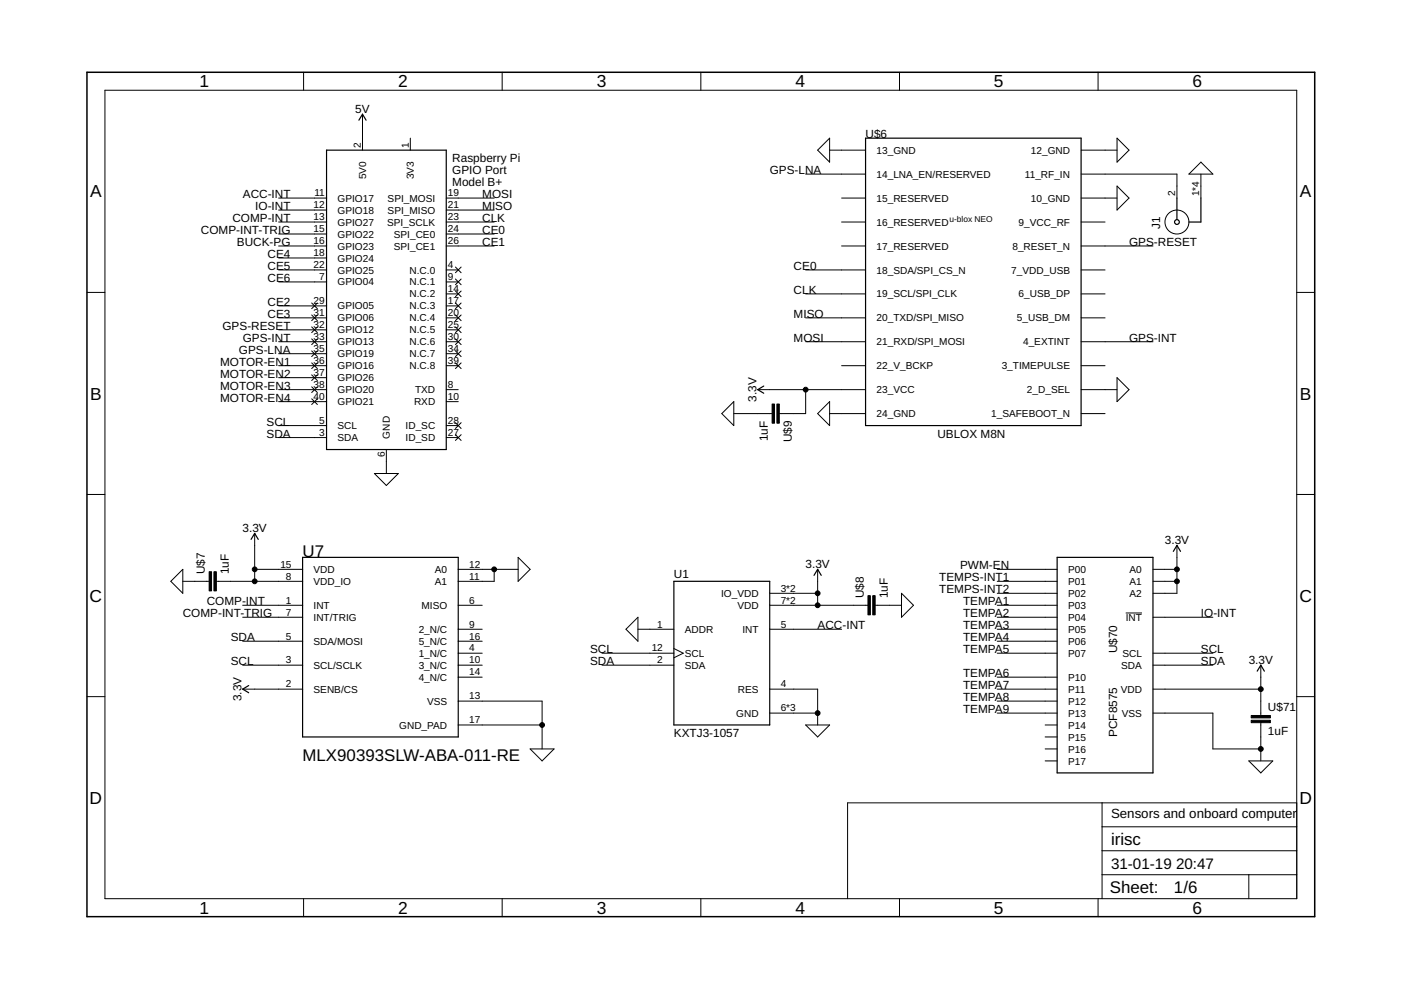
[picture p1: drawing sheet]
<svg xmlns="http://www.w3.org/2000/svg" width="297mm" height="210mm" viewBox="0 0 297 210" stroke-linecap="round" stroke-linejoin="round" font-family="sans-serif">
<g fill="none" stroke="#000" stroke-width=".21">
<path d="M22.2 19.1h252.7v171.4h-252.7zM64.4 15.3v3.8M106.5 15.3v3.8M148.6 15.3v3.8M190.7 15.3v3.8M232.8 15.3v3.8M76.9 24.2v7.6M87 29.3v2.5M170.8 36.9h12.7M175.9 31.8h7.6M175.9 29.3v5.1l-2.5-2.6zM229.2 31.8h7.6"/>
<path d="M229.2 36.9h20.3v5.1M236.8 29.3l2.6 2.5-2.6 2.6zM236.8 39.5l2.6 2.5-2.6 2.5zM254.6 34.4l2.6 2.5h-5.1zM254.6 36.9v5.1M59.1 42h10.1M59.1 44.5h10.1M59.1 47.1h10.1M59.1 49.6h10.1M59.1 52.2h10.1M59.1 54.7h10.1M59.1 57.2h10.1"/>
<path d="M59.1 59.8h10.1M94.6 42h10.2M94.6 44.5h10.2M94.6 47.1h10.2M94.6 49.6h10.2M94.6 52.2h10.2M94.6 57.2h2.6M94.6 59.8h2.6M96.6 56.6l1.2 1.2M96.6 59.2l1.2 1.2M97.8 56.6l-1.2 1.2M97.8 59.2l-1.2 1.2"/>
<path d="M170.8 57.2h12.7M178.4 42h5.1M178.4 47.1h5.1M178.4 52.2h5.1M229.2 42h7.6M229.2 47.1h5.1M229.2 52.2h15.3M229.2 57.2h5.1M18.4 62h3.8M59.1 64.9h10.1M59.1 67.4h10.1M59.1 69.9h10.1"/>
<path d="M59.1 72.5h10.1M59.1 75h10.1M59.1 77.5h10.1M66.1 64.2l1.2 1.2M66.1 66.8l1.2 1.2M66.1 69.3l1.2 1.2M66.1 71.9l1.2 1.2M66.1 74.4l1.2 1.2M66.1 76.9l1.2 1.2M66.1 79.5l1.2 1.2M67.3 64.2l-1.2 1.2M67.3 66.8l-1.2 1.2"/>
<path d="M67.3 69.3l-1.2 1.2M67.3 71.9l-1.2 1.2M67.3 74.4l-1.2 1.2M67.3 76.9l-1.2 1.2M67.3 79.5l-1.2 1.2M94.6 62.3h2.6M94.6 64.9h2.6M94.6 67.4h2.6M94.6 69.9h2.6M94.6 72.5h2.6M94.6 75h2.6M94.6 77.5h2.6"/>
<path d="M96.6 61.7l1.2 1.2M96.6 64.2l1.2 1.2M96.6 66.8l1.2 1.2M96.6 69.3l1.2 1.2M96.6 71.9l1.2 1.2M96.6 74.4l1.2 1.2M96.6 76.9l1.2 1.2M97.8 61.7l-1.2 1.2M97.8 64.2l-1.2 1.2M97.8 66.8l-1.2 1.2M97.8 69.3l-1.2 1.2M97.8 71.9l-1.2 1.2"/>
<path d="M97.8 74.4l-1.2 1.2M97.8 76.9l-1.2 1.2M170.8 62.3h12.7M170.8 67.4h12.7M170.8 72.5h12.7M178.4 77.5h5.1M229.2 62.3h5.1M229.2 67.4h5.1M229.2 72.5h15.3M229.2 77.5h5.1M274.9 62h3.8M59.1 92.8h10.1"/>
<path d="M59.1 90.2h10.1M59.1 82.6h10.1M59.1 85.2h10.1M59.1 80.1h10.1M66.1 82l1.2 1.2M66.1 84.6l1.2 1.2M67.3 82l-1.2 1.2M67.3 84.6l-1.2 1.2M81.9 95.3v5.1M94.6 92.8h2.6M94.6 90.2h2.6M94.6 82.6h2.6"/>
<path d="M94.6 85.2h2.6M96.6 89.6l1.2 1.2M96.6 92.2l1.2 1.2M97.8 89.6l-1.2 1.2M97.8 92.2l-1.2 1.2M155.6 87.7h8.1M155.6 85.2v5l-2.6-2.5zM160.7 82.6h22.8M170.8 82.6v5.1h-5.6M175.9 87.7h7.6M175.9 85.2v5l-2.5-2.5zM229.2 82.6h7.6"/>
<path d="M229.2 87.7h5.1M236.8 80.1l2.6 2.5-2.6 2.6zM18.4 104.8h3.8M54 113.1v10.2M79.4 100.4h5.1l-2.6 2.5zM109.9 118.2l2.5 2.5-2.5 2.6zM249.5 115.6v10.2h-5M274.9 104.8h3.8M36.2 123.3l2.6-2.6v5.1zM38.8 123.3h5.5M45.9 123.3h18.3M51.5 128.3l12.7 .1"/>
<path d="M51.5 130.9h12.7M51.5 136h12.7M54 120.7h10.2M97.2 133.4h5M97.2 138.5h5M97.2 133.4h.1M97.2 136h.1M97.2 138.5h.1M97.2 136h5M102.2 128.3l-5 .1M104.8 120.7v2.6h-7.6M109.9 120.7h-12.7"/>
<path d="M127.6 138.5h15.3M135.3 133.4h7.6M135.3 130.9v5.1l-2.6-2.6zM142.9 137.5l2 1-2 1M163.2 133.4h15.2M163.2 125.8h10.2M163.2 128.3h20.8M173.4 120.7v7.6M185.5 128.3h5.6M191.1 125.8l2.6 2.5-2.6 2.6zM211.4 133.4h12.7M211.4 125.8h12.7"/>
<path d="M211.4 128.3h12.7M211.4 138.5h12.7M211.4 120.7h12.7M211.4 123.3h12.7M211.4 130.9h12.7M211.4 136h12.7M238.7 130h3.4M244.5 138.5h12.7M244.5 120.7h5M244.5 123.3h5M244.5 130.9h12.7M18.4 147.7h3.8"/>
<path d="M51.5 141l12.7 .1M51.5 146.1h12.7M97.2 141h5M97.2 141v.1M97.2 143.6h.1M97.2 148.7h.1M97.2 153.7h.1M97.2 143.6h5M97.2 148.7h17.7v10.1M97.2 153.7h17.7M112.4 158.8h5.1l-2.6 2.5zM127.6 141h15.3"/>
<path d="M163.2 146.1h10.2v7.6M163.2 151.2h10.2M170.8 153.7h5.1l-2.5 2.6zM211.4 146.1h12.7M211.4 151.2h12.7M211.4 143.6h12.7M211.4 148.7h12.7M221.6 153.7h2.5M221.6 158.8h2.5M221.6 156.3h2.5M244.5 141h12.7M244.5 146.1h22.8"/>
<path d="M244.5 151.2h12.7v7.6h10.1M267.3 141v10.7M267.3 153.2v8.1M274.9 147.7h3.8M221.6 161.3h2.5M233.7 170.2v20.3M233.7 175.3h41.2M264.8 161.3h5.1l-2.6 2.6zM274.9 170.2h-95.2v20.3M64.4 190.5v3.9M106.5 190.5v3.9M148.6 190.5v3.9"/>
<path d="M190.7 190.5v3.9M232.8 190.5v3.9M233.7 185.5h41.2M233.7 180.4h41.2M264.8 185.5v5"/>
<circle cx="249.5" cy="47.1" r="2.54"/>
</g>
<path d="M18.4 15.3h260.3v179.1h-260.3z" fill="none" stroke="#000" stroke-width=".32"/>
<g fill="none" stroke="#000" stroke-width=".25">
<path d="M69.2 31.8h25.4v63.5h-25.4zM76.1 25.5l.8-1.3 .7 1.3M183.5 29.3h45.7v60.9h-45.7zM249.5 42v4.5M254.6 42v5.1h-2.5M161.9 81.9l-1.2 .7 1.2 .8M53.2 114.4l.8-1.3 .8 1.3M64.2 118.2h33v38.1h-33zM224.1 118.2h20.4v45.7h-20.4zM248.8 116.9l.7-1.3 .8 1.3M142.9 123.3h20.3v30.4h-20.3zM172.6 122l.8-1.3 .7 1.3"/>
<path d="M52.7 145.4l-1.2 .7 1.2 .8M266.6 142.3l.7-1.3 .8 1.3"/>
<circle cx="249.5" cy="47.1" r=".51"/>
</g>
<path d="M163.7 85.7h.5v4h-.5zM164.7 85.7h.5v4h-.5zM44.3 121.2h.6v4.1h-.6zM45.4 121.2h.5v4.1h-.5zM184 126.3h.5v4.1h-.5zM185 126.3h.5v4.1h-.5zM265.3 152.7h4v.5h-4zM265.3 151.7h4v.5h-4z" fill="#000" stroke="#000" stroke-width=".21"/>
<g fill="#000" stroke="#000" stroke-width=".21">
<circle cx="170.8" cy="82.6" r=".51"/>
<circle cx="54" cy="123.3" r=".51"/>
<circle cx="54" cy="120.7" r=".51"/>
<circle cx="104.8" cy="120.7" r=".51"/>
<circle cx="173.4" cy="125.8" r=".51"/>
<circle cx="173.4" cy="128.3" r=".51"/>
<circle cx="249.5" cy="120.7" r=".51"/>
<circle cx="249.5" cy="123.3" r=".51"/>
<circle cx="114.9" cy="153.7" r=".51"/>
<circle cx="173.4" cy="151.2" r=".51"/>
<circle cx="267.3" cy="158.8" r=".51"/>
<circle cx="267.3" cy="146.1" r=".51"/>
</g>
<g font-size="3.7">
<text x="42.3" y="18.5">1</text>
<text x="84.4" y="18.5">2</text>
<text x="126.5" y="18.5">3</text>
<text x="168.6" y="18.5">4</text>
<text x="210.7" y="18.5">5</text>
<text x="252.9" y="18.5">6</text>
<text x="19.1" y="41.9">A</text>
<text x="275.6" y="41.9">A</text>
<text x="19.1" y="84.7">B</text>
<text x="275.6" y="84.7">B</text>
<text x="19" y="127.6">C</text>
<text x="275.5" y="127.6">C</text>
<text x="19" y="170.4">D</text>
<text x="275.5" y="170.4">D</text>
<text x="42.3" y="193.7">1</text>
<text x="84.4" y="193.7">2</text>
<text x="126.5" y="193.7">3</text>
<text x="168.6" y="193.7">4</text>
<text x="210.7" y="193.7">5</text>
<text x="252.9" y="193.7">6</text>
</g>
<g font-size="3.6">
<text x="64.1" y="118.2">U7</text>
<text x="64.1" y="161.3">MLX90393SLW-ABA-011-RE</text>
<text x="235.6" y="179.1">irisc</text>
<text x="235.3" y="189.4">Sheet:</text>
<text x="248.9" y="189.3">1/6</text>
</g>
<g font-size="3.2">
<text x="235.6" y="184.2">31-01-19</text>
<text x="249.3" y="184.2">20:47</text>
</g>
<text font-size="2.8" x="235.6" y="173.5">Sensors and onboard computer</text>
<g font-size="2.5">
<text x="75.3" y="24">5V</text>
<text x="183.5" y="29.3">U$6</text>
<text x="95.9" y="34.4">Raspberry Pi</text>
<text x="51.5" y="42">ACC-INT</text>
<text x="95.9" y="36.9">GPIO Port</text>
<text x="95.9" y="39.5">Model B+</text>
<text x="102.2" y="42">MOSI</text>
<text x="163.2" y="36.9">GPS-LNA</text>
<text x="49.3" y="47.1">COMP-INT</text>
<text x="54.1" y="44.5">IO-INT</text>
<text x="102.2" y="47.1">CLK</text>
<text x="102.2" y="44.5">MISO</text>
<text x="42.6" y="49.6">COMP-INT-TRIG</text>
<text x="50.2" y="52.1">BUCK-PG</text>
<text x="102.2" y="49.6">CE0</text>
<text x="102.2" y="52.1">CE1</text>
<text x="239.4" y="52.1">GPS-RESET</text>
<text x="246" y="48.5" transform="rotate(-90 246 48.5)">J1</text>
<text x="56.7" y="59.8">CE6</text>
<text x="56.7" y="57.2">CE5</text>
<text x="56.7" y="54.7">CE4</text>
<text x="168.3" y="57.2">CE0</text>
<text x="56.7" y="64.8">CE2</text>
<text x="168.3" y="62.3">CLK</text>
<text x="47.2" y="69.9">GPS-RESET</text>
<text x="56.7" y="67.4">CE3</text>
<text x="168.3" y="67.4">MISO</text>
<text x="46.7" y="77.5">MOTOR-EN1</text>
<text x="50.6" y="75">GPS-LNA</text>
<text x="51.5" y="72.5">GPS-INT</text>
<text x="168.3" y="72.5">MOSI</text>
<text x="239.4" y="72.5">GPS-INT</text>
<text x="46.7" y="80.1">MOTOR-EN2</text>
<text x="46.7" y="82.6">MOTOR-EN3</text>
<text x="46.7" y="85.2">MOTOR-EN4</text>
<text x="160.4" y="85.2" transform="rotate(-90 160.4 85.2)">3.3V</text>
<text x="56.5" y="90.2">SCL</text>
<text x="56.5" y="92.8">SDA</text>
<text x="162.8" y="93.5" transform="rotate(-90 162.8 93.5)">1uF</text>
<text x="167.9" y="93.8" transform="rotate(-90 167.9 93.8)">U$9</text>
<text x="198.7" y="92.8">UBLOX M8N</text>
<text x="51.4" y="112.8">3.3V</text>
<text x="247" y="115.4">3.3V</text>
<text x="43.5" y="121.7" transform="rotate(-90 43.5 121.7)">U$7</text>
<text x="48.5" y="121.7" transform="rotate(-90 48.5 121.7)">1uF</text>
<text x="142.9" y="122.6">U1</text>
<text x="170.8" y="120.5">3.3V</text>
<text x="199.1" y="123.3">TEMPS-INT1</text>
<text x="199.1" y="125.8">TEMPS-INT2</text>
<text x="203.6" y="120.7">PWM-EN</text>
<text x="38.8" y="130.9">COMP-INT-TRIG</text>
<text x="43.8" y="128.3">COMP-INT</text>
<text x="183.1" y="126.8" transform="rotate(-90 183.1 126.8)">U$8</text>
<text x="188.2" y="126.8" transform="rotate(-90 188.2 126.8)">1uF</text>
<text x="204.2" y="128.3">TEMPA1</text>
<text x="204.2" y="130.9">TEMPA2</text>
<text x="254.6" y="130.9">IO-INT</text>
<text x="48.9" y="135.9">SDA</text>
<text x="173.3" y="133.4">ACC-INT</text>
<text x="204.2" y="133.4">TEMPA3</text>
<text x="204.2" y="135.9">TEMPA4</text>
<text x="48.9" y="141">SCL</text>
<text x="125.1" y="138.5">SCL</text>
<text x="125.1" y="141">SDA</text>
<text x="204.2" y="138.5">TEMPA5</text>
<text x="204.2" y="143.6">TEMPA6</text>
<text x="236.8" y="138.5" transform="rotate(-90 236.8 138.5)">U$70</text>
<text x="254.6" y="138.5">SCL</text>
<text x="254.6" y="141">SDA</text>
<text x="264.8" y="140.8">3.3V</text>
<text x="51.2" y="148.7" transform="rotate(-90 51.2 148.7)">3.3V</text>
<text x="204.2" y="146.1">TEMPA7</text>
<text x="204.2" y="148.6">TEMPA8</text>
<text x="204.2" y="151.2">TEMPA9</text>
<text x="268.8" y="155.9">1uF</text>
<text x="268.8" y="150.8">U$71</text>
<text x="142.9" y="156.3">KXTJ3-1057</text>
<text x="236.8" y="156.3" transform="rotate(-90 236.8 156.3)">PCF8575</text>
</g>
<g font-size="2.1">
<text x="76.5" y="31.5" transform="rotate(-90 76.5 31.5)">2</text>
<text x="86.6" y="31.5" transform="rotate(-90 86.6 31.5)">1</text>
<text x="185.8" y="32.6">13_GND</text>
<text x="218.6" y="32.6">12_GND</text>
<text x="66.6" y="41.6">11</text>
<text x="77.6" y="38" transform="rotate(-90 77.6 38)">5V0</text>
<text x="87.8" y="38" transform="rotate(-90 87.8 38)">3V3</text>
<text x="95" y="41.6">19</text>
<text x="185.8" y="37.7">14_LNA_EN/RESERVED</text>
<text x="217.3" y="37.7">11_RF_IN</text>
<text x="249.2" y="41.6" transform="rotate(-90 249.2 41.6)">2</text>
<text x="254.3" y="41.6" transform="rotate(-90 254.3 41.6)">1*4</text>
<text x="66.5" y="44.2">12</text>
<text x="66.5" y="46.7">13</text>
<text x="71.6" y="42.8">GPIO17</text>
<text x="71.6" y="45.3">GPIO18</text>
<text x="71.6" y="47.8">GPIO27</text>
<text x="82.1" y="47.8">SPI_SCLK</text>
<text x="82.2" y="42.8">SPI_MOSI</text>
<text x="82.2" y="45.3">SPI_MISO</text>
<text x="95" y="44.2">21</text>
<text x="95" y="46.7">23</text>
<text x="185.8" y="42.8">15_RESERVED</text>
<text x="185.8" y="47.8">16_RESERVED</text>
<text x="216" y="47.8">9_VCC_RF</text>
<text x="218.6" y="42.8">10_GND</text>
<text x="66.5" y="49.3">15</text>
<text x="66.5" y="51.8">16</text>
<text x="71.6" y="50.4">GPIO22</text>
<text x="71.6" y="52.9">GPIO23</text>
<text x="83.5" y="50.4">SPI_CE0</text>
<text x="83.5" y="52.9">SPI_CE1</text>
<text x="95" y="49.3">24</text>
<text x="95" y="51.8">26</text>
<text x="185.8" y="52.9">17_RESERVED</text>
<text x="214.6" y="52.9">8_RESET_N</text>
<text x="66.5" y="54.3">18</text>
<text x="66.5" y="56.9">22</text>
<text x="67.7" y="59.4">7</text>
<text x="71.6" y="55.4">GPIO24</text>
<text x="71.6" y="58">GPIO25</text>
<text x="86.8" y="58">N.C.0</text>
<text x="95" y="56.9">4</text>
<text x="95" y="59.4">9</text>
<text x="185.8" y="58">18_SDA/SPI_CS_N</text>
<text x="214.4" y="58">7_VDD_USB</text>
<text x="66.5" y="64.5">29</text>
<text x="71.6" y="60.5">GPIO04</text>
<text x="71.6" y="65.6">GPIO05</text>
<text x="86.8" y="60.5">N.C.1</text>
<text x="86.8" y="63.1">N.C.2</text>
<text x="86.8" y="65.6">N.C.3</text>
<text x="95" y="62">14</text>
<text x="95" y="64.5">17</text>
<text x="185.8" y="63.1">19_SCL/SPI_CLK</text>
<text x="216" y="63.1">6_USB_DP</text>
<text x="66.5" y="67">31</text>
<text x="66.5" y="69.6">32</text>
<text x="71.6" y="68.1">GPIO06</text>
<text x="71.6" y="70.7">GPIO12</text>
<text x="86.8" y="68.1">N.C.4</text>
<text x="86.8" y="70.7">N.C.5</text>
<text x="95" y="67">20</text>
<text x="95" y="69.6">25</text>
<text x="185.8" y="68.1">20_TXD/SPI_MISO</text>
<text x="215.6" y="68.1">5_USB_DM</text>
<text x="66.5" y="72.1">33</text>
<text x="66.5" y="74.6">35</text>
<text x="66.5" y="77.2">36</text>
<text x="71.6" y="73.2">GPIO13</text>
<text x="71.6" y="75.8">GPIO19</text>
<text x="86.8" y="73.2">N.C.6</text>
<text x="86.8" y="75.8">N.C.7</text>
<text x="95" y="72.1">30</text>
<text x="95" y="74.6">34</text>
<text x="95" y="77.2">39</text>
<text x="185.8" y="73.2">21_RXD/SPI_MOSI</text>
<text x="216.9" y="73.2">4_EXTINT</text>
<text x="66.5" y="79.7">37</text>
<text x="66.5" y="82.3">38</text>
<text x="71.6" y="78.3">GPIO16</text>
<text x="71.6" y="80.8">GPIO26</text>
<text x="71.6" y="83.4">GPIO20</text>
<text x="86.8" y="78.3">N.C.8</text>
<text x="88" y="83.4">TXD</text>
<text x="95" y="82.3">8</text>
<text x="185.8" y="78.3">22_V_BCKP</text>
<text x="185.8" y="83.4">23_VCC</text>
<text x="212.4" y="78.3">3_TIMEPULSE</text>
<text x="217.7" y="83.4">2_D_SEL</text>
<text x="66.5" y="84.8">40</text>
<text x="67.7" y="89.9">5</text>
<text x="71.6" y="85.9">GPIO21</text>
<text x="87.8" y="85.9">RXD</text>
<text x="95" y="84.8">10</text>
<text x="95" y="89.9">28</text>
<text x="185.8" y="88.5">24_GND</text>
<text x="210.1" y="88.5">1_SAFEBOOT_N</text>
<text x="67.7" y="92.4">3</text>
<text x="71.6" y="93.5">SDA</text>
<text x="71.6" y="91">SCL</text>
<text x="82.7" y="93" transform="rotate(-90 82.7 93)">GND</text>
<text x="86" y="91">ID_SC</text>
<text x="86" y="93.5">ID_SD</text>
<text x="95" y="92.4">27</text>
<text x="81.6" y="96.9" transform="rotate(-90 81.6 96.9)">6</text>
<text x="59.4" y="120.4">15</text>
<text x="60.6" y="122.9">8</text>
<text x="66.5" y="121.5">VDD</text>
<text x="66.5" y="124">VDD_IO</text>
<text x="92.2" y="121.5">A0</text>
<text x="92.2" y="124">A1</text>
<text x="99.5" y="120.4">12</text>
<text x="99.5" y="122.9">11</text>
<text x="165.5" y="125.4">3*2</text>
<text x="226.5" y="121.5">P00</text>
<text x="226.5" y="124">P01</text>
<text x="239.5" y="121.5">A0</text>
<text x="239.5" y="124">A1</text>
<text x="60.6" y="128">1</text>
<text x="60.6" y="130.5">7</text>
<text x="66.5" y="129.1">INT</text>
<text x="66.5" y="131.6">INT/TRIG</text>
<text x="89.4" y="129.1">MISO</text>
<text x="99.5" y="128">6</text>
<text x="152.9" y="126.6">IO_VDD</text>
<text x="156.3" y="129.1">VDD</text>
<text x="165.5" y="128">7*2</text>
<text x="226.5" y="126.6">P02</text>
<text x="226.5" y="129.1">P03</text>
<text x="226.5" y="131.6">P04</text>
<text x="238.7" y="131.6">INT</text>
<text x="239.5" y="126.6">A2</text>
<text x="60.6" y="135.6">5</text>
<text x="66.5" y="136.7">SDA/MOSI</text>
<text x="88.8" y="134.2">2_N/C</text>
<text x="88.8" y="136.7">5_N/C</text>
<text x="99.5" y="133.1">9</text>
<text x="99.5" y="135.6">16</text>
<text x="139.4" y="133.1">1</text>
<text x="145.2" y="134.2">ADDR</text>
<text x="157.4" y="134.2">INT</text>
<text x="165.5" y="133.1">5</text>
<text x="226.5" y="134.2">P05</text>
<text x="226.5" y="136.7">P06</text>
<text x="60.6" y="140.7">3</text>
<text x="66.5" y="141.8">SCL/SCLK</text>
<text x="88.8" y="139.2">1_N/C</text>
<text x="88.8" y="141.8">3_N/C</text>
<text x="99.5" y="138.1">4</text>
<text x="99.5" y="140.7">10</text>
<text x="99.5" y="143.2">14</text>
<text x="138.2" y="138.1">12</text>
<text x="139.4" y="140.7">2</text>
<text x="145.2" y="141.8">SDA</text>
<text x="145.2" y="139.2">SCL</text>
<text x="226.5" y="139.2">P07</text>
<text x="237.7" y="141.8">SDA</text>
<text x="238" y="139.2">SCL</text>
<text x="60.6" y="145.7">2</text>
<text x="66.5" y="146.9">SENB/CS</text>
<text x="88.8" y="144.3">4_N/C</text>
<text x="90.6" y="149.4">VSS</text>
<text x="99.5" y="148.3">13</text>
<text x="156.5" y="146.9">RES</text>
<text x="165.5" y="145.7">4</text>
<text x="226.5" y="144.3">P10</text>
<text x="226.5" y="146.9">P11</text>
<text x="226.5" y="149.4">P12</text>
<text x="237.6" y="146.9">VDD</text>
<text x="84.6" y="154.5">GND_PAD</text>
<text x="99.5" y="153.4">17</text>
<text x="156.1" y="151.9">GND</text>
<text x="165.5" y="150.8">6*3</text>
<text x="226.5" y="151.9">P13</text>
<text x="226.5" y="154.5">P14</text>
<text x="237.8" y="151.9">VSS</text>
<text x="226.5" y="157">P15</text>
<text x="226.5" y="159.6">P16</text>
<text x="226.5" y="162.1">P17</text>
</g>
<text font-size="1.8" x="201.3" y="47.1">u-blox NEO</text>
</svg>
